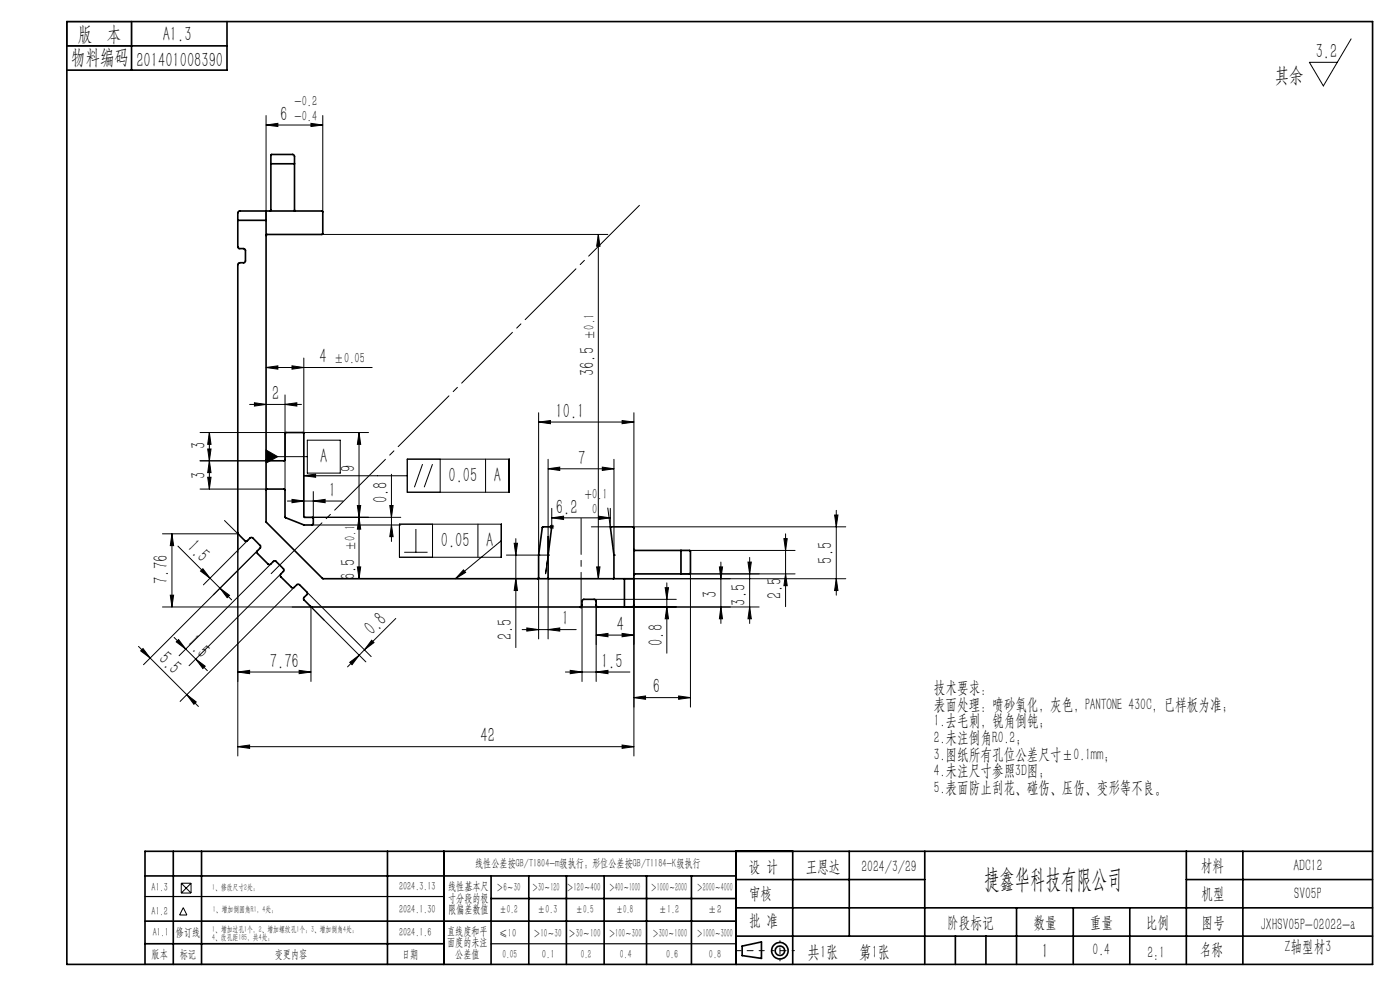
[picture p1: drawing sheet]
<svg xmlns="http://www.w3.org/2000/svg" width="297mm" height="210mm" viewBox="0 0 297 210" stroke-linecap="round" stroke-linejoin="round" font-family="sans-serif">
<g fill="none" stroke="#000" stroke-width=".21">
<path d="M286.6 8.2l-5.9 10-2.9-5h5.9M56.4 26.5l2.5-.3v.6zM56.4 24.5v22.2M56.4 26.5h12.1M66 26.2l2.5 .3-2.5 .3zM68.5 24.5v20.4M68.3 49.7h60.6M126.9 49.7l.4 2.5h-.7zM126.9 49.7v73.1M56.4 78l2.5-.4v.7zM56.4 78h22.6M61.9 77.6l2.6 .4-2.6 .3z"/>
<path d="M64.5 75.9v16.1M42.4 91.7h18.3M44.1 95.2h.7l-.4 2.5zM44.4 97.7l.4 2.6h-.7zM44.4 91.7l.4 2.6h-.7zM44.4 91.7v12M53 85.8h11M54 85.4l2.4 .4-2.4 .3zM56.4 95.5l2.5 1.4-2.5 1.3zM56.4 96.9h8.8M56.7 97.7h-14.3M60.5 85.8l2.5-.4v.7z"/>
<path d="M60.5 83.8v20.2M64.3 91.7h13.9M65.2 93.4h7v7h-7zM76.2 91.7l.3 2.6h-.7zM76.2 91.7v31.1M86.4 97.4h21.6v7h-21.6zM89.6 98.5l-1.7 4.9M91.8 98.5l-1.8 4.9M93.4 97.4v7M103 97.4v7M114.3 89.5l2.5-.3v.7zM114.3 87.6v30.1"/>
<path d="M114.3 89.5h20.2M116.3 99.4l2.4-.3v.7zM116.3 97.4v20.3M116.3 99.4h13.9M127.8 99.1l2.4 .3-2.4 .4zM130.2 97.4v20.3M132 89.2l2.5 .3-2.5 .4zM134.5 87.6v24.4M34.5 113.2h15.9M36.5 113.2l.3 2.5h-.7zM36.5 113.2v15.6M37.7 115.8l11.4 11.4"/>
<path d="M42.4 103.7h14.3M44.1 101.2h.7l-.4 2.5zM47.6 110.4l3 2.9M50.4 113.1v47.3M52.5 114.7l-9.4 9.4M54.6 116.8l-24.2 24.2M57.4 119.7l-19.4 19.4M61 106.3h11.8M61.9 105.9l2.6 .4-2.6 .3zM64.5 100.9l2.5-.3v.6zM64.5 100.9h21.9M66.3 111.4h18.7"/>
<path d="M66.3 109.7h18.7M66.5 106.3l2.5-.4v.7zM66.5 104.3v5.7M75.8 107.2h.7l-.3 2.5zM76.2 109.7l.3 2.5h-.7zM82.7 107.2h.7l-.4 2.5zM83 100.6v14.3M83 111.4l.4 2.4h-.7zM84.7 111.2h21.7v7h-21.7zM85.8 117.1h4.9M88.2 112.2v4.9M91.8 111.2v7"/>
<path d="M101.4 111.2v7M106.4 114.7l-9.8 8.1M107.4 117.7h8.9M109.1 115.2h.7l-.4 2.5zM109.4 114.3v23.1M116.3 117.7l-.6 4M116.6 111.8h.9M116.7 111.4l.7 .7M117.1 109.8l2.5-.3v.7zM117.1 107.8v4.4M117.1 109.8h12.4M117.4 111.4l-.7 .7"/>
<path d="M125.4 111.8h4.2M127 109.5l2.5 .3-2.5 .4zM128.9 107.8l.6 4.1M129.5 107.8v4M134.3 111.8h45.1M144.5 116.8h24.2M152.9 119.2v13M158.7 119.2h.7l-.4 2.5zM159 118.2v14M166.3 114.3h.7l-.3 2.5zM166.7 113.2v15.5M177.1 109.2h.7l-.4 2.6z"/>
<path d="M177.4 108.3v18M29.4 137.1l2.5 2.5M30.3 137.6l1.6 2-2.1-1.5zM31.9 139.6l7.7 7.7M34.5 128.8h31.6M36.1 126.3h.7l-.3 2.5zM36.9 135.2l7.1 7.1M37.9 135.7l1.5 2-2-1.5zM41.5 139.8l2 1.5-.5 .5zM43 120.6l1.6 2.1-2.1-1.6zM46.7 124.8l2 1.5-.5 .5zM59.5 121.8l-19.4 19.4"/>
<path d="M62.4 124.6l-24.2 24.2M65.1 125.6l13.6 13.7M66 128.8v15.8M68.8 131.6l-2.9-3 11.7 11.8M75.8 120.3h.7l-.3 2.5zM76.2 139l-2.5 2.5M77.3 137.8l-1.1 1.2M78.8 135.8l.5 .5-2 1.5zM84 131.2l-6.7 6.6M98.3 120.9l.5 .5-2.2 1.4zM109.4 122.8l.4 2.5h-.7zM110.8 133.6h11.4"/>
<path d="M111.8 133.2l2.5 .4-2.5 .3zM114.3 122.5v13M116.3 133.6l2.4-.4v.7zM116.3 122.5v13M123 128.8h38M123.5 128.3v16.3M126 127.1h17.5M126.5 134.7l2.5-.3v.7zM126.5 127.6v17M126.5 134.7h8M126.6 120.3h.7l-.4 2.5zM132 134.4l2.5 .3-2.5 .4z"/>
<path d="M132.5 122.8h46.9M134.5 122.8v37.6M141.1 124.7h.7l-.3 2.4zM141.5 123.6v15M141.5 128.8l.3 2.5h-.7zM144.5 121.7h24.2M146.5 121.6v28.4M152.6 120.3h.7l-.4 2.5zM152.9 128.8l.4 2.5h-.7zM159 128.8l.4 2.5h-.7zM166.7 121.7l.3 2.5h-.7zM177.4 122.8l.4 2.5h-.7z"/>
<path d="M39.6 147.3l2 1.6-.5 .5zM39.6 147.3l2.5 2.6M50.4 142.5l2.6-.3v.7zM50.4 158.4l2.6-.4v.7zM50.4 142.5h15.6M50.4 158.4h84.1M63.5 142.2l2.5 .3-2.5 .4zM74.2 140.5l2-1.5-1.5 2zM119.9 142.5h13.7M121 142.2l2.5 .3-2.5 .4zM126.5 142.5l2.5-.3v.7zM132 158l2.5 .4-2.5 .3z"/>
<path d="M134.5 148l2.4-.4v.7zM134.5 148h12M144 147.6l2.5 .4-2.5 .3zM38.5 189.4h2M38.5 187.4v2M38.5 187.4h2M38.5 187.4l2 2M38.9 192.5l.8 1.6h-1.6zM40.5 187.4v2M40.5 187.4l-2 2"/>
</g>
<g fill="none" stroke="#000" stroke-width=".35">
<path d="M14.2 4.6h277v200h-277zM14.2 9.7h34M27.9 4.6v10.3M48.2 4.6v10.3h-34M57.5 34.7v9.9l-.2 .2M57.5 34.7v-1.8l.1-.1h4.6l.3 .4v1.5M57.5 34.7h5M62.5 34.7v10.1M50.4 46.7l.1 5.8 .2 .2 1.1 .1 .3 .3-.1 2.5-.2 .1-1.1 .1-.3 .4v56.9l1.6 1.7h.4l.7-.7 .3-.1 1.8 1.7v.5l-.7 .8 .1 .4 2.5 2.4 .3-.1 .7-.7h.4l1.8 1.9-.1 .2-.8 .9 .1 .3 2.4 2.4h.4l.8-.8 .4 .1 1.7 1.8-.1 .3-.6 .7v.4l1.6 1.6h57.1l.2-.3 .1-1.1 .4-.3 2.4 .1 .2 .3v.9l.3 .4h5.7M50.4 46.7v-1.6l.3-.3h17.6l.2 .1v4.7l-.2 .1h-11.6l-.3 .2M50.4 46.7h6M56.4 46.7l.1 64.1 12 12h64"/>
<path d="M56.4 44.8v1.9M62.5 44.5l.2 .3M56.4 97.5l.2 .2h3.8l.1-5.8h4v17.7l.1 .1 1.8 .1 .1 1.4-.2 .2h-1.8l-4-1.7-.1-5.9-3.8-.1-.2 .3M114.3 117.7v4.9l-.2 .2M114.3 117.7h.1M114.3 117.7l.7-5.8 .2-.1h1.7l.1 .2-.7 5.7M116.3 117.7h.1M116.3 117.7v4.9l.2 .2M130.2 117.7l-.7-5.8 4.9-.1 .1 16.5a.85 .85 0 0 1-1.2 .5h-.8M130.2 117.7v4.9l-.1 .2M130.2 117.7h.1M134.5 116.5l.2 .3h9.8"/>
<path d="M144.5 116.8h1.8l.2 .1v4.7l-.2 .1h-1.8M144.5 116.8v4.9M132.5 122.8h2M132.5 122.8v6M144.5 121.7h-9.9l-.1 .2M30.8 195.4h125.4M30.8 185.8h125.4M36.8 180.6v24M42.8 180.6v24M82.2 180.6v24M94.2 180.6v24M104.2 185.8v18.8"/>
<path d="M104.2 190.6h52M112.2 185.8v18.8M120.2 185.8v18.8M128.2 185.8v18.8M137.2 185.8v18.8M146.7 185.8v18.8M156.2 180.6v24M156.2 186.6h40M156.2 198.6h135M156.2 192.6h135M168.2 180.6v24M180.2 180.6v18"/>
<path d="M196.2 180.6v24M202.7 198.6v6M209.2 198.6v6M215.7 192.6v12M227.7 192.6v12M239.7 192.6v12M251.7 186.6h39.5M251.7 180.6v24M263.7 180.6v24M291.2 180.6h-260.4v24M30.8 200.2h63.4M157.4 200.7l4.1-.9v3.5l-4.1-.6z"/>
<circle cx="165.5" cy="201.7" r="1.74"/>
<circle cx="165.5" cy="201.7" r="1"/>
</g>
<path d="M136.3 42.9l-79.4 79.4" fill="none" stroke="#000" stroke-width=".21" stroke-dasharray="15.2 1.3 1.3 1.3" stroke-dashoffset="-.9"/>
<path d="M123.3 129.1v-19.1" fill="none" stroke="#000" stroke-width=".21" stroke-dasharray="15.2 1.3 1.3 1.3" stroke-dashoffset="7.6"/>
<path d="M162.1 201.7h-6" fill="none" stroke="#000" stroke-width=".21" stroke-dasharray="15.2 1.3 1.3 1.3" stroke-dashoffset="14.1"/>
<path d="M168.5 201.7h-4.8" fill="none" stroke="#000" stroke-width=".21" stroke-dasharray="15.2 1.3 1.3 1.3" stroke-dashoffset="14.7"/>
<path d="M165.5 199.6v4.2" fill="none" stroke="#000" stroke-width=".21" stroke-dasharray="15.2 1.3 1.3 1.3" stroke-dashoffset="15"/>
<path d="M14.2 4.6h13.7v5.1h-13.7zM30.8 190.2h63.4M30.8 204.6h63.4M104.2 200.2h52" fill="none" stroke="#000" stroke-width=".25"/>
<g fill="#000">
<path d="M61.9 77.6l2.6 .4-2.6 .3zM56.4 78l2.5-.4v.7zM60.5 85.8l2.5-.4v.7zM54 85.4l2.4 .4-2.4 .3zM66.5 106.3l2.5-.4v.7zM61.9 105.9l2.6 .4-2.6 .3zM66 26.2l2.5 .3-2.5 .3zM56.4 26.5l2.5-.3v.6z"/>
<path d="M116.3 99.4l2.4-.3v.7zM127.8 99.1l2.4 .3-2.4 .4z"/>
<path d="M75.8 107.2h.7l-.3 2.5zM76.2 91.7l.3 2.6h-.7zM44.1 95.2h.7l-.4 2.5zM44.4 91.7l.4 2.6h-.7z"/>
<path d="M109.1 115.2h.7l-.4 2.5zM109.4 122.8l.4 2.5h-.7z"/>
<path d="M117.1 109.8l2.5-.3v.7zM127 109.5l2.5 .3-2.5 .4z"/>
<path d="M30.3 137.6l1.6 2-2.1-1.5zM39.6 147.3l2 1.6-.5 .5z"/>
<path d="M36.1 126.3h.7l-.3 2.5zM36.5 113.2l.3 2.5h-.7z"/>
<path d="M37.9 135.7l1.5 2-2-1.5zM41.5 139.8l2 1.5-.5 .5z"/>
<path d="M46.7 124.8l2 1.5-.5 .5zM43 120.6l1.6 2.1-2.1-1.6z"/>
<path d="M74.2 140.5l2-1.5-1.5 2zM78.8 135.8l.5 .5-2 1.5z"/>
<path d="M98.3 120.9l.5 .5-2.2 1.4zM64.5 100.9l2.5-.3v.6zM56.4 95.5l2.5 1.4-2.5 1.3z"/>
<path d="M126.5 134.7l2.5-.3v.7zM132 134.4l2.5 .3-2.5 .4z"/>
<path d="M152.9 128.8l.4 2.5h-.7zM152.6 120.3h.7l-.4 2.5zM141.5 128.8l.3 2.5h-.7zM141.1 124.7h.7l-.3 2.4zM83 111.4l.4 2.4h-.7zM82.7 107.2h.7l-.4 2.5zM44.1 101.2h.7l-.4 2.5zM44.4 97.7l.4 2.6h-.7z"/>
<path d="M158.7 119.2h.7l-.4 2.5zM159 128.8l.4 2.5h-.7zM126.9 49.7l.4 2.5h-.7zM126.6 120.3h.7l-.4 2.5zM76.2 109.7l.3 2.5h-.7zM75.8 120.3h.7l-.3 2.5zM177.1 109.2h.7l-.4 2.6zM177.4 122.8l.4 2.5h-.7z"/>
<path d="M166.7 121.7l.3 2.5h-.7zM166.3 114.3h.7l-.3 2.5z"/>
<path d="M50.4 158.4l2.6-.4v.7zM132 158l2.5 .4-2.5 .3z"/>
<path d="M63.5 142.2l2.5 .3-2.5 .4zM50.4 142.5l2.6-.3v.7z"/>
<path d="M126.5 142.5l2.5-.3v.7zM121 142.2l2.5 .3-2.5 .4z"/>
<path d="M144 147.6l2.5 .4-2.5 .3zM134.5 148l2.4-.4v.7zM116.3 133.6l2.4-.4v.7zM111.8 133.2l2.5 .4-2.5 .3zM132 89.2l2.5 .3-2.5 .4zM114.3 89.5l2.5-.3v.7z"/>
</g>
<text font-size="5.6" x="208.8" y="188.3">捷鑫华科技有限公司</text>
<g font-size="4.4">
<text x="16.5" y="8.6">版 本</text>
<text x="34.5" y="8.6">A1.3</text>
<text x="15.1" y="13.7">物料编码</text>
<text x="28.9" y="14.2">201401008390</text>
<text x="270.4" y="17.3">其余</text>
<text x="279.1" y="12.3">3.2</text>
<text x="59.4" y="25.6">6</text>
<text x="67.8" y="77.1">4</text>
<text x="126.1" y="79.8" transform="rotate(-90 126.1 79.8)">36.5</text>
<text x="57.8" y="84.9">2</text>
<text x="117.9" y="88.7">10.1</text>
<text x="43.6" y="95.2" transform="rotate(-90 43.6 95.2)">3</text>
<text x="43.6" y="101.7" transform="rotate(-90 43.6 101.7)">3</text>
<text x="67.9" y="98.1">A</text>
<text x="75.3" y="100.2" transform="rotate(-90 75.3 100.2)">9</text>
<text x="122.6" y="98.6">7</text>
<text x="69.8" y="105.4">1</text>
<text x="82.2" y="106.7" transform="rotate(-90 82.2 106.7)">0.8</text>
<text x="95.1" y="102.2">0.05</text>
<text x="104.8" y="102.2">A</text>
<text x="117.9" y="109">6.2</text>
<text x="39.5" y="116.3" transform="rotate(45 39.5 116.3)">1.5</text>
<text x="93.5" y="116">0.05</text>
<text x="103.1" y="116">A</text>
<text x="176.6" y="119.5" transform="rotate(-90 176.6 119.5)">5.5</text>
<text x="35.6" y="123.9" transform="rotate(-90 35.6 123.9)">7.76</text>
<text x="75.3" y="123" transform="rotate(-90 75.3 123)">6.5</text>
<text x="152.1" y="126.9" transform="rotate(-90 152.1 126.9)">3</text>
<text x="158.2" y="128.5" transform="rotate(-90 158.2 128.5)">3.5</text>
<text x="165.8" y="127.1" transform="rotate(-90 165.8 127.1)">2.5</text>
<text x="39.5" y="136.5" transform="rotate(45 39.5 136.5)">1.5</text>
<text x="79" y="134.9" transform="rotate(-45 79 134.9)">0.8</text>
<text x="108.6" y="135.8" transform="rotate(-90 108.6 135.8)">2.5</text>
<text x="119.2" y="132.6">1</text>
<text x="130.8" y="133.8">4</text>
<text x="140.6" y="137" transform="rotate(-90 140.6 137)">0.8</text>
<text x="33.5" y="139.9" transform="rotate(45 33.5 139.9)">5.5</text>
<text x="57.3" y="141.7">7.76</text>
<text x="127.5" y="141.7">1.5</text>
<text x="138.5" y="147.1">6</text>
<text x="101.9" y="157.5">42</text>
<text x="221" y="203.2">1</text>
</g>
<g font-size="3.8">
<text x="171.3" y="203.2">共1张</text>
<text x="182.3" y="203.2">第1张</text>
</g>
<g font-size="3.5">
<text x="198.1" y="147">技术要求：</text>
<text x="198.1" y="150.6">表面处理：喷砂氧化，灰色，PANTONE 430C，已样板为准；</text>
<text x="198.1" y="154.1">1.去毛刺，锐角倒钝；</text>
<text x="198.1" y="157.6">2.未注倒角R0.2；</text>
<text x="198.1" y="161.1">3.图纸所有孔位公差尺寸±0.1mm；</text>
<text x="198.1" y="164.7">4.未注尺寸参照3D图；</text>
<text x="198.1" y="168.2">5.表面防止刮花、碰伤、压伤、变形等不良。</text>
<text x="158.9" y="184.9">设 计</text>
<text x="170.9" y="184.9">王恩达</text>
<text x="182.7" y="184.9">2024/3/29</text>
<text x="254.7" y="184.7">材料</text>
<text x="274.4" y="184.7">ADC12</text>
<text x="158.9" y="190.8">审核</text>
<text x="254.9" y="190.7">机型</text>
<text x="274.6" y="190.8">SV05P</text>
<text x="158.9" y="196.5">批 准</text>
<text x="200.9" y="196.9">阶段标记</text>
<text x="219.3" y="196.9">数量</text>
<text x="231.2" y="196.9">重量</text>
<text x="243.1" y="196.9">比例</text>
<text x="254.9" y="196.9">图号</text>
<text x="267.4" y="197.3">JXHSV05P-02022-a</text>
<text x="231.8" y="202.5">0.4</text>
<text x="243.4" y="203.2">2:1</text>
<text x="254.5" y="202.5">名称</text>
<text x="272.5" y="201.8">Z轴型材3</text>
</g>
<g font-size="3.1">
<text x="62.5" y="22.5">-0.2</text>
<text x="62.5" y="25.6">-0.4</text>
<text x="70.9" y="77.1">±0.05</text>
<text x="126.1" y="72.1" transform="rotate(-90 126.1 72.1)">±0.1</text>
<text x="124.1" y="105.8">+0.1</text>
<text x="125.6" y="108.9">0</text>
<text x="75.3" y="116.9" transform="rotate(-90 75.3 116.9)">±0.1</text>
</g>
<g font-size="2.5">
<text x="100.8" y="184">线性公差按GB/T1804-m级执行；形位公差按GB/T1184-K级执行</text>
<text x="32.2" y="189.1">A1.3</text>
<text x="84.7" y="188.8">2024.3.13</text>
<text x="95.1" y="188.8">线性基本尺</text>
<text x="95.1" y="191.3">寸分段的极</text>
<text x="105.3" y="189.1">＞6～30</text>
<text x="112.9" y="189.1">＞30～120</text>
<text x="120.2" y="188.9">＞120～400</text>
<text x="129.2" y="188.9">＞400～1000</text>
<text x="138.1" y="189.1">＞1000～2000</text>
<text x="147.8" y="189.1">＞2000～4000</text>
<text x="32.2" y="194">A1.2</text>
<text x="84.7" y="193.8">2024.1.30</text>
<text x="95.1" y="193.8">限偏差数值</text>
<text x="105.9" y="193.8">±0.2</text>
<text x="114.1" y="193.8">±0.3</text>
<text x="122.2" y="193.8">±0.5</text>
<text x="130.7" y="193.8">±0.8</text>
<text x="139.8" y="193.8">±1.2</text>
<text x="150.2" y="193.8">±2</text>
<text x="32.2" y="203.2">版本</text>
<text x="32.4" y="198.6">A1.1</text>
<text x="37.3" y="198.6">修订线</text>
<text x="38.1" y="203.2">标记</text>
<text x="58.3" y="203.2">变更内容</text>
<text x="84.7" y="198.6">2024.1.6</text>
<text x="85.3" y="203.2">日期</text>
<text x="94.8" y="198.3">直线度和平</text>
<text x="94.8" y="200.7">面度的未注</text>
<text x="96.6" y="203.2">公差值</text>
<text x="105.9" y="198.7">≤10</text>
<text x="106.6" y="203.2">0.05</text>
<text x="113.2" y="198.7">＞10～30</text>
<text x="115" y="203.2">0.1</text>
<text x="120.6" y="198.7">＞30～100</text>
<text x="123.2" y="203.2">0.2</text>
<text x="129.1" y="198.7">＞100～300</text>
<text x="131.5" y="203.2">0.4</text>
<text x="138.4" y="198.7">＞300～1000</text>
<text x="141.3" y="203.2">0.6</text>
<text x="147.8" y="198.7">＞1000～3000</text>
<text x="150.4" y="203.2">0.8</text>
</g>
<g font-size="1.8">
<text x="45" y="188.7">1、修改尺寸2处；</text>
<text x="45" y="197.6">1、增加过孔1个，2、增加螺纹孔1个；3、增加倒角4处；</text>
<text x="45.2" y="193.4">1、增加倒圆角R1，4处；</text>
<text x="45" y="199.4">4、改孔距185，共4处；</text>
</g>
</svg>
